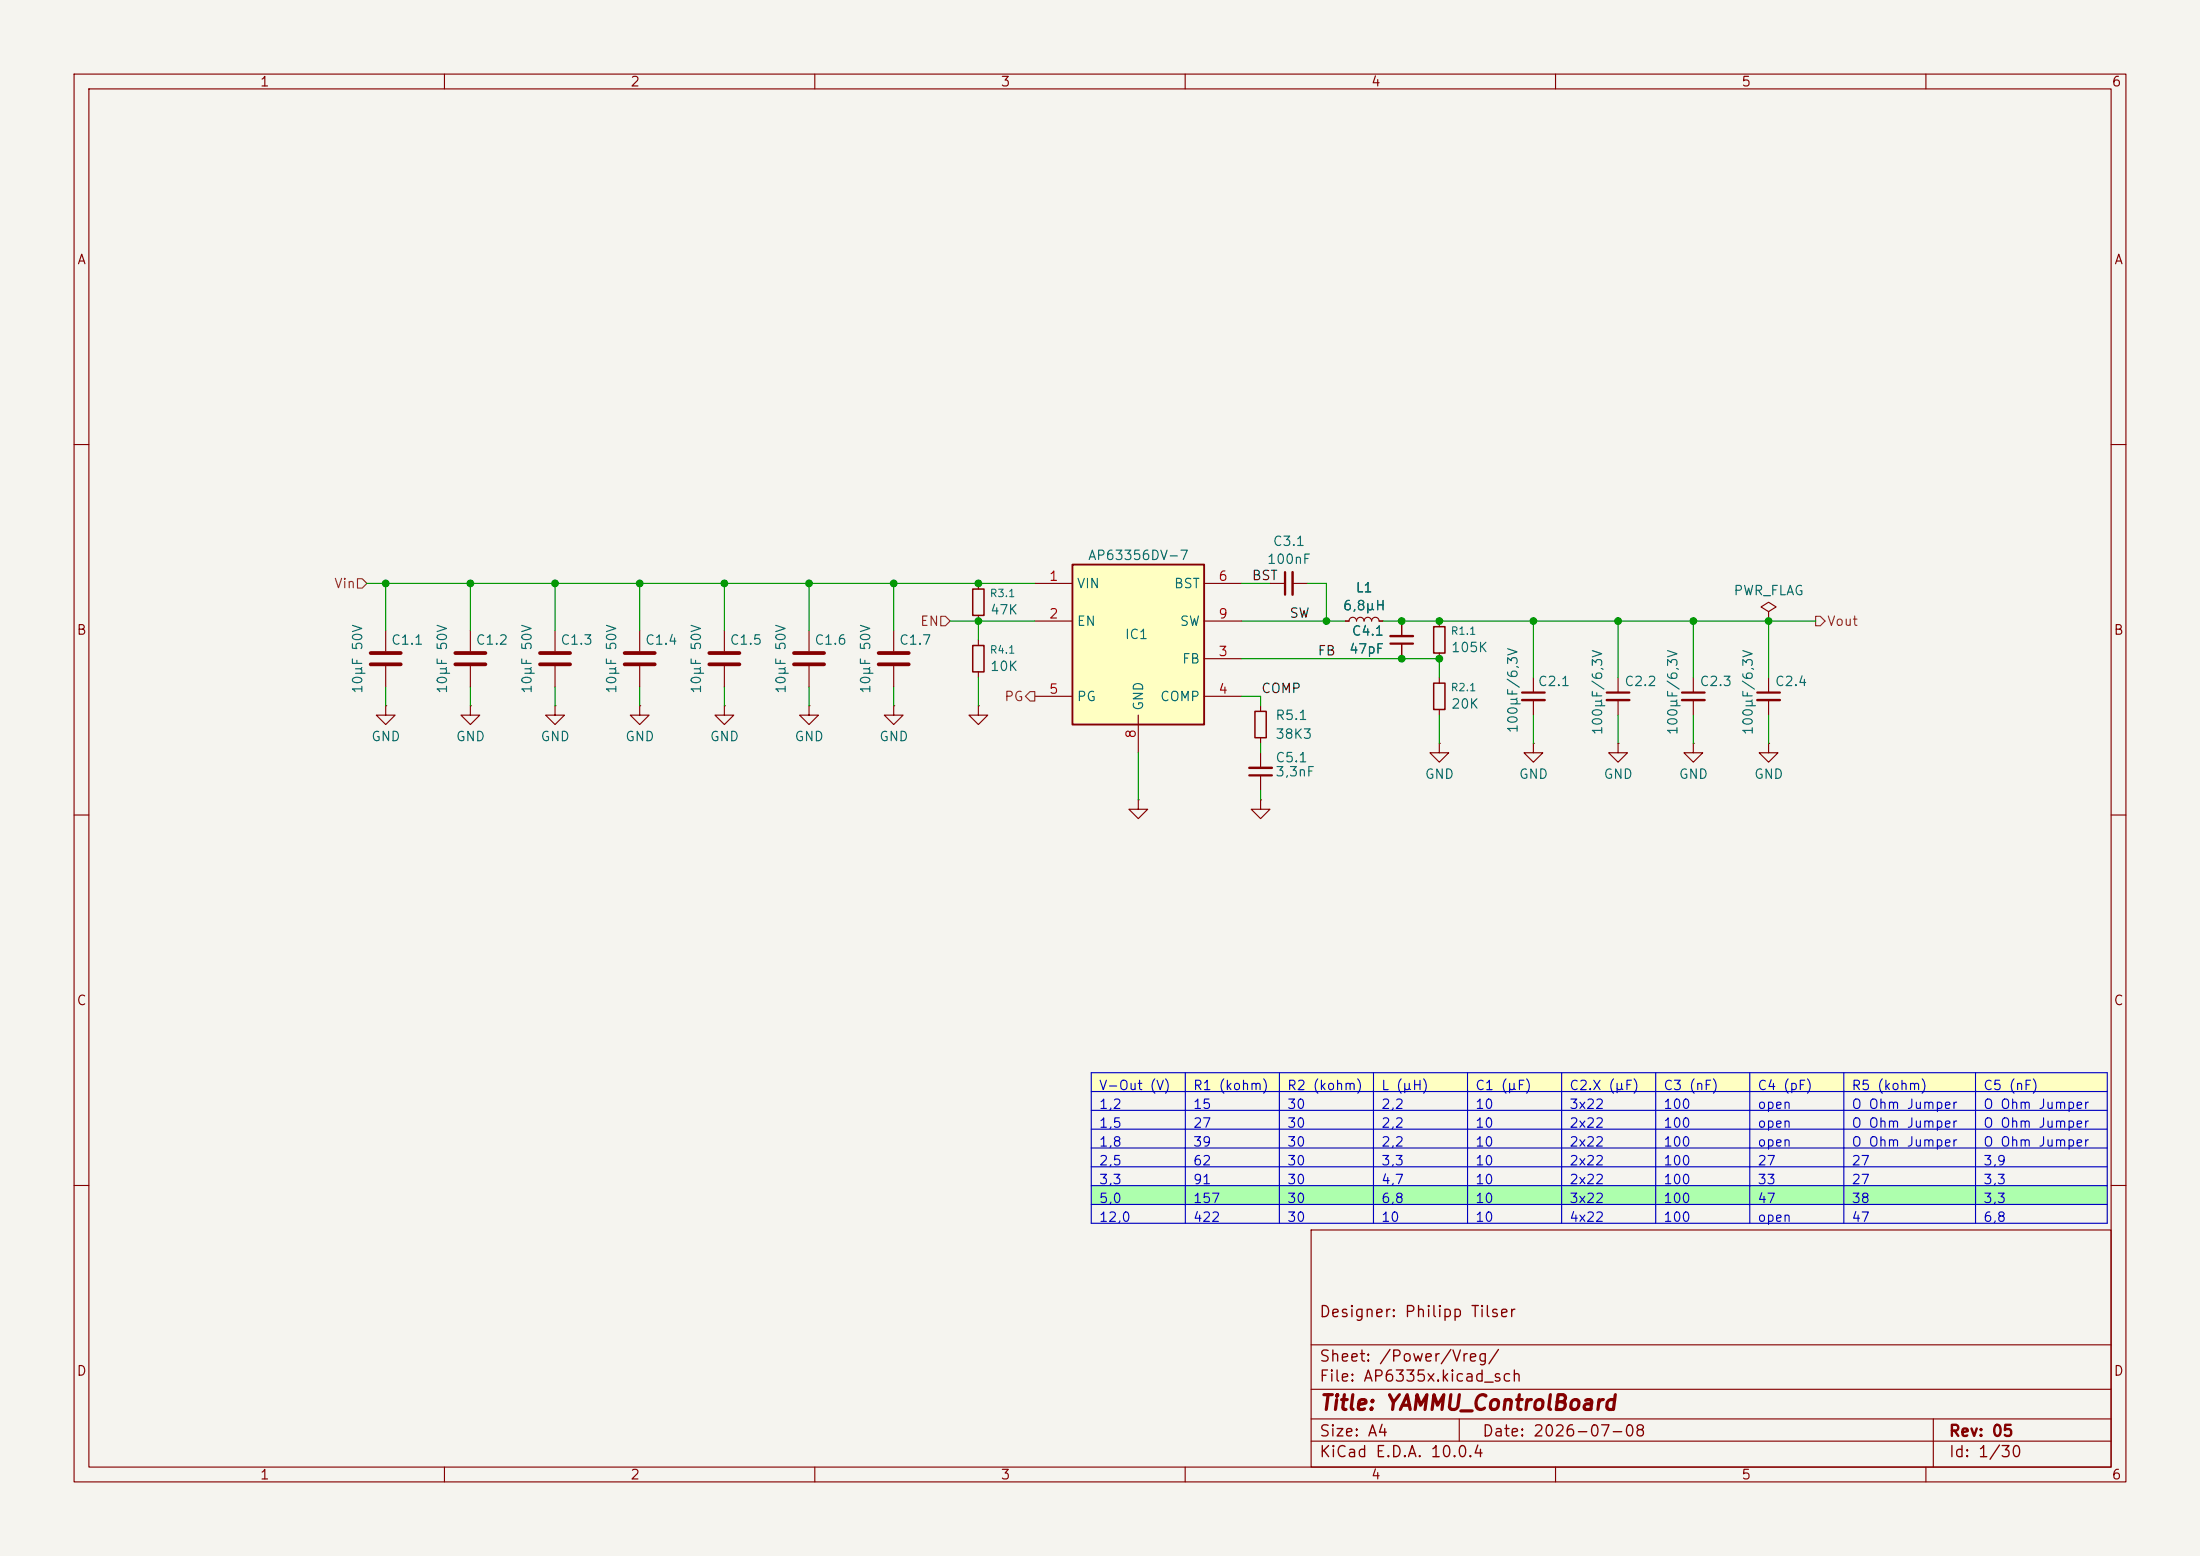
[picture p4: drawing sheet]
<svg xmlns="http://www.w3.org/2000/svg" width="297mm" height="210mm" viewBox="0 0 297 210" stroke-linecap="round" stroke-linejoin="round" font-family="sans-serif">
<path d="M0 0h297v210h-297z" fill="#f5f4ef" stroke="#f5f4ef" stroke-width=".14"/>
<g fill="none" stroke="#840000" stroke-width=".15">
<path d="M10 10h277v190h-277zM12 12h273v186h-273zM60 10v2M110 10v2M160 10v2M210 10v2M260 10v2M10 60h2M285 60h2M10 110h2M285 110h2M10 160h2"/>
<path d="M177 166h108v32h-108zM285 160h2M60 198v2M110 198v2M160 198v2M177 194.5h108M177 191.5h108M177 187.5h108M177 181.5h108M197 191.5v3M210 198v2M260 198v2"/>
<path d="M261 191.5v6.5"/>
</g>
<g fill="#ffffc2">
<path d="M147.3 144.8h12.7v2.5h-12.7z"/>
<path d="M160 144.8h12.7v2.5h-12.7z"/>
<path d="M172.7 144.8h12.7v2.5h-12.7z"/>
<path d="M185.4 144.8h12.7v2.5h-12.7z"/>
<path d="M198.1 144.8h12.7v2.5h-12.7z"/>
<path d="M210.8 144.8h12.7v2.5h-12.7z"/>
<path d="M223.5 144.8h12.7v2.5h-12.7z"/>
<path d="M236.2 144.8h12.7v2.5h-12.7z"/>
<path d="M248.9 144.8h17.8v2.5h-17.8z"/>
<path d="M266.7 144.8h17.8v2.5h-17.8z"/>
</g>
<g fill="#adffad">
<path d="M147.3 160h12.7v2.6h-12.7z"/>
<path d="M160 160h12.7v2.6h-12.7z"/>
<path d="M172.7 160h12.7v2.6h-12.7z"/>
<path d="M185.4 160h12.7v2.6h-12.7z"/>
<path d="M198.1 160h12.7v2.6h-12.7z"/>
<path d="M210.8 160h12.7v2.6h-12.7z"/>
<path d="M223.5 160h12.7v2.6h-12.7z"/>
<path d="M236.2 160h12.7v2.6h-12.7z"/>
<path d="M248.9 160h17.8v2.6h-17.8z"/>
<path d="M266.7 160h17.8v2.6h-17.8z"/>
</g>
<path d="M170.2 108v1.2h1.2l-1.2 1.3-1.3-1.3h1.3M170.2 108h.1M194.3 100.3v1.3h1.3l-1.3 1.3-1.3-1.3h1.3M194.3 100.3h.1" fill="none" stroke="#840000" stroke-width=".15"/>
<path d="M144.8 76.2h17.8v21.6h-17.8z" fill="#ffffc2"/>
<path d="M144.8 76.2h17.8v21.6h-17.8z" fill="none" stroke="#840000" stroke-width=".25"/>
<g fill="none" stroke="#840000" stroke-width=".15">
<path d="M132.1 78.7v.8M139.7 78.7h5.1M162.6 78.7h5M171.4 78.7h2.1M174.5 78.7h2M52.1 95.3v1.2h1.2l-1.2 1.3-1.3-1.3h1.3M52.1 95.3h.1M52.1 85.1v2.8M52.1 89.9v2.8M63.5 95.3v1.2h1.3l-1.3 1.3-1.3-1.3h1.3M63.5 95.3h.1M63.5 85.1v2.8"/>
<path d="M63.5 89.9v2.8M74.9 95.3v1.2h1.3l-1.3 1.3-1.2-1.3h1.2M74.9 95.3h.1M74.9 85.1v2.8M74.9 89.9v2.8M86.4 95.3v1.2h1.2l-1.2 1.3-1.3-1.3h1.3M86.4 95.3h.1M86.4 85.1v2.8M86.4 89.9v2.8M97.8 95.3v1.2h1.3l-1.3 1.3-1.3-1.3h1.3M97.8 95.3h.1M97.8 85.1v2.8"/>
<path d="M97.8 89.9v2.8M109.2 95.3v1.2h1.3l-1.3 1.3-1.3-1.3h1.3M109.2 95.3h.1M109.2 85.1v2.8M109.2 89.9v2.8M120.6 95.3v1.2h1.3l-1.3 1.3-1.2-1.3h1.2M120.6 95.3h.1M120.6 85.1v2.8M120.6 89.9v2.8M132.1 95.3v1.2h1.2l-1.2 1.3-1.3-1.3h1.3M132.1 95.3h.1M132.1 83.1v.7"/>
<path d="M132.1 86.4v.7M132.1 90.7v.7M139.7 83.8h5.1M139.7 94h5.1M153.7 96.5v5.1M162.6 83.8h5M162.6 88.9h5M162.6 94h5M170.2 95.3v.7M170.2 99.6v.7M181.6 83.8h.5a.51 .51 0 0 1 .5-.5 .51 .51 0 0 1 .5 .5 .51 .51 0 0 1 .5-.5 .51 .51 0 0 1 .5 .5 .51 .51 0 0 1 .6-.5 .51 .51 0 0 1 .5 .5 .51 .51 0 0 1 .5-.5 .51 .51 0 0 1 .5 .5h.5M189.2 83.8v2.1"/>
<path d="M189.2 86.9v2M194.3 83.8v.8M194.3 88.1v.8M194.3 91.4v.8M194.3 95.8v.7M207 91.4v2.1M207 94.5v2M218.4 91.4v2.1M218.4 94.5v2M228.6 91.4v2.1M228.6 94.5v2M238.8 82.6l1-.7-1-.6-1.1 .6 1.1 .7v1.2"/>
<path d="M238.8 83.8h.1M238.8 91.4v2.1M238.8 94.5v2M153.7 108v1.2h1.2l-1.2 1.3-1.3-1.3h1.3M153.7 108h.1M170.2 101.6v2M170.2 104.6v2.1M207 100.3v1.3h1.3l-1.3 1.3-1.3-1.3h1.3M207 100.3h.1M218.4 100.3v1.3h1.3l-1.3 1.3-1.2-1.3h1.2M218.4 100.3h.1M228.6 100.3v1.3h1.3l-1.3 1.3-1.3-1.3h1.3"/>
<path d="M228.6 100.3h.1M238.8 100.3v1.3h1.2l-1.2 1.3-1.3-1.3h1.3M238.8 100.3h.1"/>
</g>
<path d="M131.3 79.5h1.5v3.6h-1.5zM131.3 87.1h1.5v3.6h-1.5zM169.4 96h1.5v3.6h-1.5zM193.5 92.2h1.6v3.6h-1.6zM193.5 84.6h1.6v3.5h-1.6z" fill="none" stroke="#840000" stroke-width=".2"/>
<path d="M173.5 77.2v3.1M187.7 86.9h3.1M205.5 93.5h3M216.9 93.5h3.1M227.1 93.5h3M237.2 93.5h3.1M168.7 104.6h3" fill="none" stroke="#840000" stroke-width=".3"/>
<path d="M174.5 77.2v3.1M187.7 85.9h3.1M205.5 94.5h3M216.9 94.5h3.1M227.1 94.5h3M237.2 94.5h3.1M168.7 103.6h3" fill="none" stroke="#840000" stroke-width=".33"/>
<g fill="none" stroke="#840000" stroke-width=".51">
<path d="M50 88.1h4.1M50 89.7h4.1M61.5 88.1h4M61.5 89.7h4M72.9 88.1h4.1M72.9 89.7h4.1M84.3 88.1h4.1M84.3 89.7h4.1M95.8 88.1h4M95.8 89.7h4M107.2 88.1h4.1M107.2 89.7h4.1"/>
<path d="M118.6 88.1h4.1M118.6 89.7h4.1"/>
</g>
<path d="M48.3 78.1h.6l.6 .6-.6 .7h-.6zM127 83.2h.6l.7 .6-.7 .7h-.6zM139.1 93.3h.6v1.3h-.6l-.7-.6zM245.1 83.2h.6l.7 .6-.7 .7h-.6z" fill="none" stroke="#725600" stroke-width=".15"/>
<g fill="none" stroke="#0000c2" stroke-width=".15">
<path d="M147.3 147.3h137.2M147.3 149.9h137.2M147.3 152.4h137.2M147.3 154.9h137.2M147.3 157.5h137.2M147.3 144.8h137.2v20.3h-137.2zM160 144.8v20.3M172.7 144.8v20.3M185.4 144.8v20.3M198.1 144.8v20.3M210.8 144.8v20.3M223.5 144.8v20.3"/>
<path d="M236.2 144.8v20.3M248.9 144.8v20.3M266.7 144.8v20.3M147.3 160h137.2M147.3 162.6h137.2"/>
</g>
<g fill="none" stroke="#009600" stroke-width=".15">
<path d="M49.5 78.7h90.2M52.1 78.7v6.4M63.5 78.7v6.4M74.9 78.7v6.4M86.4 78.7v6.4M97.8 78.7v6.4M109.2 78.7v6.4M120.6 78.7v6.4M167.6 78.7h3.8M176.5 78.7h2.6v5.1M52.1 92.7v2.6M63.5 92.7v2.6"/>
<path d="M74.9 92.7v2.6M86.4 92.7v2.6M97.8 92.7v2.6M109.2 92.7v2.6M120.6 92.7v2.6M128.3 83.8h11.4M132.1 83.8v2.6M132.1 91.4v3.9M167.6 83.8h14M167.6 94h2.6v1.3M167.6 88.9h26.7v2.5M186.7 83.8h58.4"/>
<path d="M194.3 96.5v3.8M207 83.8v7.6M207 96.5v3.8M218.4 83.8v7.6M218.4 96.5v3.8M228.6 83.8v7.6M228.6 96.5v3.8M238.8 83.8v7.6M238.8 96.5v3.8M153.7 101.6v6.4M170.2 100.3v1.3M170.2 106.7v1.3"/>
</g>
<g fill="#009600" stroke="#009600" stroke-width=".14">
<circle cx="86.4" cy="78.7" r=".46"/>
<circle cx="74.9" cy="78.7" r=".46"/>
<circle cx="63.5" cy="78.7" r=".46"/>
<circle cx="52.1" cy="78.7" r=".46"/>
<circle cx="189.2" cy="83.8" r=".46"/>
<circle cx="179.1" cy="83.8" r=".46"/>
<circle cx="207" cy="83.8" r=".46"/>
<circle cx="218.4" cy="83.8" r=".46"/>
<circle cx="194.3" cy="83.8" r=".46"/>
<circle cx="189.2" cy="88.9" r=".46"/>
<circle cx="194.3" cy="88.9" r=".46"/>
<circle cx="228.6" cy="83.8" r=".46"/>
<circle cx="238.8" cy="83.8" r=".46"/>
<circle cx="109.2" cy="78.7" r=".46"/>
<circle cx="97.8" cy="78.7" r=".46"/>
<circle cx="120.6" cy="78.7" r=".46"/>
<circle cx="132.1" cy="83.8" r=".46"/>
<circle cx="132.1" cy="78.7" r=".46"/>
</g>
<text font-size="2" fill="#840000" x="178" y="190.8">Title: YAMMU_ControlBoard</text>
<g font-size="1.5" fill="#840000">
<text x="178" y="178.2">Designer: Philipp Tilser</text>
<text x="178" y="184.2">Sheet: /Power/Vreg/</text>
<text x="178" y="186.9">File: AP6335x.kicad_sch</text>
<text x="178" y="197.1">KiCad E.D.A. 10.0.4</text>
<text x="178" y="194.3">Size: A4</text>
<text x="200" y="194.3">Date: 2026-07-08</text>
<text x="263" y="194.3">Rev: 05</text>
<text x="263" y="197.1">Id: 1/30</text>
</g>
<g font-size="1.3" fill="#840000">
<text x="35" y="12">1</text>
<text x="85" y="12">2</text>
<text x="135" y="12">3</text>
<text x="185" y="12">4</text>
<text x="235" y="12">5</text>
<text x="285" y="12">6</text>
<text x="10.3" y="36">A</text>
<text x="285.3" y="36">A</text>
<text x="10.3" y="86">B</text>
<text x="285.3" y="86">B</text>
<text x="10.3" y="136">C</text>
<text x="285.3" y="136">C</text>
<text x="10.3" y="186">D</text>
<text x="285.3" y="186">D</text>
<text x="35" y="200">1</text>
<text x="85" y="200">2</text>
<text x="135" y="200">3</text>
<text x="185" y="200">4</text>
<text x="235" y="200">5</text>
<text x="285" y="200">6</text>
</g>
<g font-size="1.3" fill="#006464">
<text x="146.8" y="75.9">AP63356DV-7</text>
<text x="171" y="76.4">100nF</text>
<text x="171.7" y="74">C3.1</text>
<text x="133.6" y="83.3">47K</text>
<text x="145.3" y="79.7">VIN</text>
<text x="158.4" y="79.7">BST</text>
<text x="181.2" y="82.7">6,8µH</text>
<text x="182.9" y="80.3">L1</text>
<text x="233.9" y="80.7">PWR_FLAG</text>
<text x="52.7" y="87.3">C1.1</text>
<text x="64.1" y="87.3">C1.2</text>
<text x="75.6" y="87.3">C1.3</text>
<text x="87" y="87.3">C1.4</text>
<text x="98.4" y="87.3">C1.5</text>
<text x="109.9" y="87.3">C1.6</text>
<text x="121.3" y="87.3">C1.7</text>
<text x="145.3" y="84.8">EN</text>
<text x="151.8" y="86.6">IC1</text>
<text x="159.2" y="84.8">SW</text>
<text x="159.5" y="89.9">FB</text>
<text x="182" y="88.5">47pF</text>
<text x="182.4" y="86.1">C4.1</text>
<text x="195.8" y="88.3">105K</text>
<text x="49.2" y="93.7" transform="rotate(-90 49.2 93.7)">10µF 50V</text>
<text x="60.7" y="93.7" transform="rotate(-90 60.7 93.7)">10µF 50V</text>
<text x="72.1" y="93.7" transform="rotate(-90 72.1 93.7)">10µF 50V</text>
<text x="83.5" y="93.7" transform="rotate(-90 83.5 93.7)">10µF 50V</text>
<text x="95" y="93.7" transform="rotate(-90 95 93.7)">10µF 50V</text>
<text x="106.4" y="93.7" transform="rotate(-90 106.4 93.7)">10µF 50V</text>
<text x="117.8" y="93.7" transform="rotate(-90 117.8 93.7)">10µF 50V</text>
<text x="133.6" y="90.9">10K</text>
<text x="145.3" y="95">PG</text>
<text x="156.5" y="95">COMP</text>
<text x="195.8" y="96">20K</text>
<text x="207.5" y="92.9">C2.1</text>
<text x="219.2" y="92.9">C2.2</text>
<text x="229.4" y="92.9">C2.3</text>
<text x="239.5" y="92.9">C2.4</text>
<text x="50" y="100.4">GND</text>
<text x="61.5" y="100.4">GND</text>
<text x="72.9" y="100.4">GND</text>
<text x="84.3" y="100.4">GND</text>
<text x="95.8" y="100.4">GND</text>
<text x="107.2" y="100.4">GND</text>
<text x="118.6" y="100.4">GND</text>
<text x="154.6" y="96" transform="rotate(-90 154.6 96)">GND</text>
<text x="172.1" y="100">38K3</text>
<text x="172.1" y="97.5">R5.1</text>
<text x="205.2" y="99.1" transform="rotate(-90 205.2 99.1)">100µF/6,3V</text>
<text x="216.6" y="99.3" transform="rotate(-90 216.6 99.3)">100µF/6,3V</text>
<text x="226.8" y="99.3" transform="rotate(-90 226.8 99.3)">100µF/6,3V</text>
<text x="236.9" y="99.3" transform="rotate(-90 236.9 99.3)">100µF/6,3V</text>
<text x="172.1" y="103.2">C5.1</text>
<text x="172.1" y="105.1">3,3nF</text>
<text x="192.3" y="105.4">GND</text>
<text x="205" y="105.4">GND</text>
<text x="216.4" y="105.4">GND</text>
<text x="226.6" y="105.4">GND</text>
<text x="236.7" y="105.4">GND</text>
</g>
<g font-size="1.3" fill="#725600">
<text x="45" y="79.7">Vin</text>
<text x="124.1" y="84.8">EN</text>
<text x="246.6" y="84.8">Vout</text>
<text x="135.5" y="95">PG</text>
</g>
<g font-size="1.3" fill="#a90000">
<text x="141.5" y="78.7">1</text>
<text x="141.5" y="83.8">2</text>
<text x="164.4" y="78.7">6</text>
<text x="164.4" y="83.8">9</text>
<text x="164.4" y="88.9">3</text>
<text x="141.5" y="94">5</text>
<text x="164.4" y="94">4</text>
<text x="153.6" y="99.8" transform="rotate(-90 153.6 99.8)">8</text>
</g>
<g font-size="1.3" fill="#0f0f0f">
<text x="168.9" y="78.6">BST</text>
<text x="174" y="83.7">SW</text>
<text x="177.8" y="88.8">FB</text>
<text x="170.2" y="93.9">COMP</text>
</g>
<g font-size="1.3" fill="#0000c2">
<text x="148.3" y="147.4">V-Out (V)</text>
<text x="148.3" y="150">1,2</text>
<text x="161" y="147.4">R1 (kohm)</text>
<text x="161" y="150">15</text>
<text x="173.7" y="147.4">R2 (kohm)</text>
<text x="173.7" y="150">30</text>
<text x="186.4" y="147.4">L (µH)</text>
<text x="186.4" y="150">2,2</text>
<text x="199.1" y="147.4">C1 (µF)</text>
<text x="199.1" y="150">10</text>
<text x="211.8" y="147.4">C2.X (µF)</text>
<text x="211.8" y="150">3x22</text>
<text x="224.5" y="147.4">C3 (nF)</text>
<text x="224.5" y="150">100</text>
<text x="237.2" y="147.4">C4 (pF)</text>
<text x="237.2" y="150">open</text>
<text x="249.9" y="147.4">R5 (kohm)</text>
<text x="249.9" y="150">O Ohm Jumper</text>
<text x="267.7" y="147.4">C5 (nF)</text>
<text x="267.7" y="150">O Ohm Jumper</text>
<text x="148.3" y="152.5">1,5</text>
<text x="148.3" y="155.1">1,8</text>
<text x="161" y="152.5">27</text>
<text x="161" y="155.1">39</text>
<text x="173.7" y="152.5">30</text>
<text x="173.7" y="155.1">30</text>
<text x="186.4" y="152.5">2,2</text>
<text x="186.4" y="155.1">2,2</text>
<text x="199.1" y="152.5">10</text>
<text x="199.1" y="155.1">10</text>
<text x="211.8" y="152.5">2x22</text>
<text x="211.8" y="155.1">2x22</text>
<text x="224.5" y="152.5">100</text>
<text x="224.5" y="155.1">100</text>
<text x="237.2" y="152.5">open</text>
<text x="237.2" y="155.1">open</text>
<text x="249.9" y="152.5">O Ohm Jumper</text>
<text x="249.9" y="155.1">O Ohm Jumper</text>
<text x="267.7" y="152.5">O Ohm Jumper</text>
<text x="267.7" y="155.1">O Ohm Jumper</text>
<text x="148.3" y="157.6">2,5</text>
<text x="148.3" y="160.1">3,3</text>
<text x="161" y="157.6">62</text>
<text x="161" y="160.1">91</text>
<text x="173.7" y="157.6">30</text>
<text x="173.7" y="160.1">30</text>
<text x="186.4" y="157.6">3,3</text>
<text x="186.4" y="160.1">4,7</text>
<text x="199.1" y="157.6">10</text>
<text x="199.1" y="160.1">10</text>
<text x="211.8" y="157.6">2x22</text>
<text x="211.8" y="160.1">2x22</text>
<text x="224.5" y="157.6">100</text>
<text x="224.5" y="160.1">100</text>
<text x="237.2" y="157.6">27</text>
<text x="237.2" y="160.1">33</text>
<text x="249.9" y="157.6">27</text>
<text x="249.9" y="160.1">27</text>
<text x="267.7" y="157.6">3,9</text>
<text x="267.7" y="160.1">3,3</text>
<text x="148.3" y="162.7">5,0</text>
<text x="148.3" y="165.2">12,0</text>
<text x="161" y="162.7">157</text>
<text x="161" y="165.2">422</text>
<text x="173.7" y="162.7">30</text>
<text x="173.7" y="165.2">30</text>
<text x="186.4" y="162.7">6,8</text>
<text x="186.4" y="165.2">10</text>
<text x="199.1" y="162.7">10</text>
<text x="199.1" y="165.2">10</text>
<text x="211.8" y="162.7">3x22</text>
<text x="211.8" y="165.2">4x22</text>
<text x="224.5" y="162.7">100</text>
<text x="224.5" y="165.2">100</text>
<text x="237.2" y="162.7">47</text>
<text x="237.2" y="165.2">open</text>
<text x="249.9" y="162.7">38</text>
<text x="249.9" y="165.2">47</text>
<text x="267.7" y="162.7">3,3</text>
<text x="267.7" y="165.2">6,8</text>
</g>
<g font-size="1" fill="#006464">
<text x="133.5" y="80.8">R3.1</text>
<text x="133.5" y="88.5">R4.1</text>
<text x="195.8" y="85.9">R1.1</text>
<text x="195.8" y="93.5">R2.1</text>
</g>
</svg>
